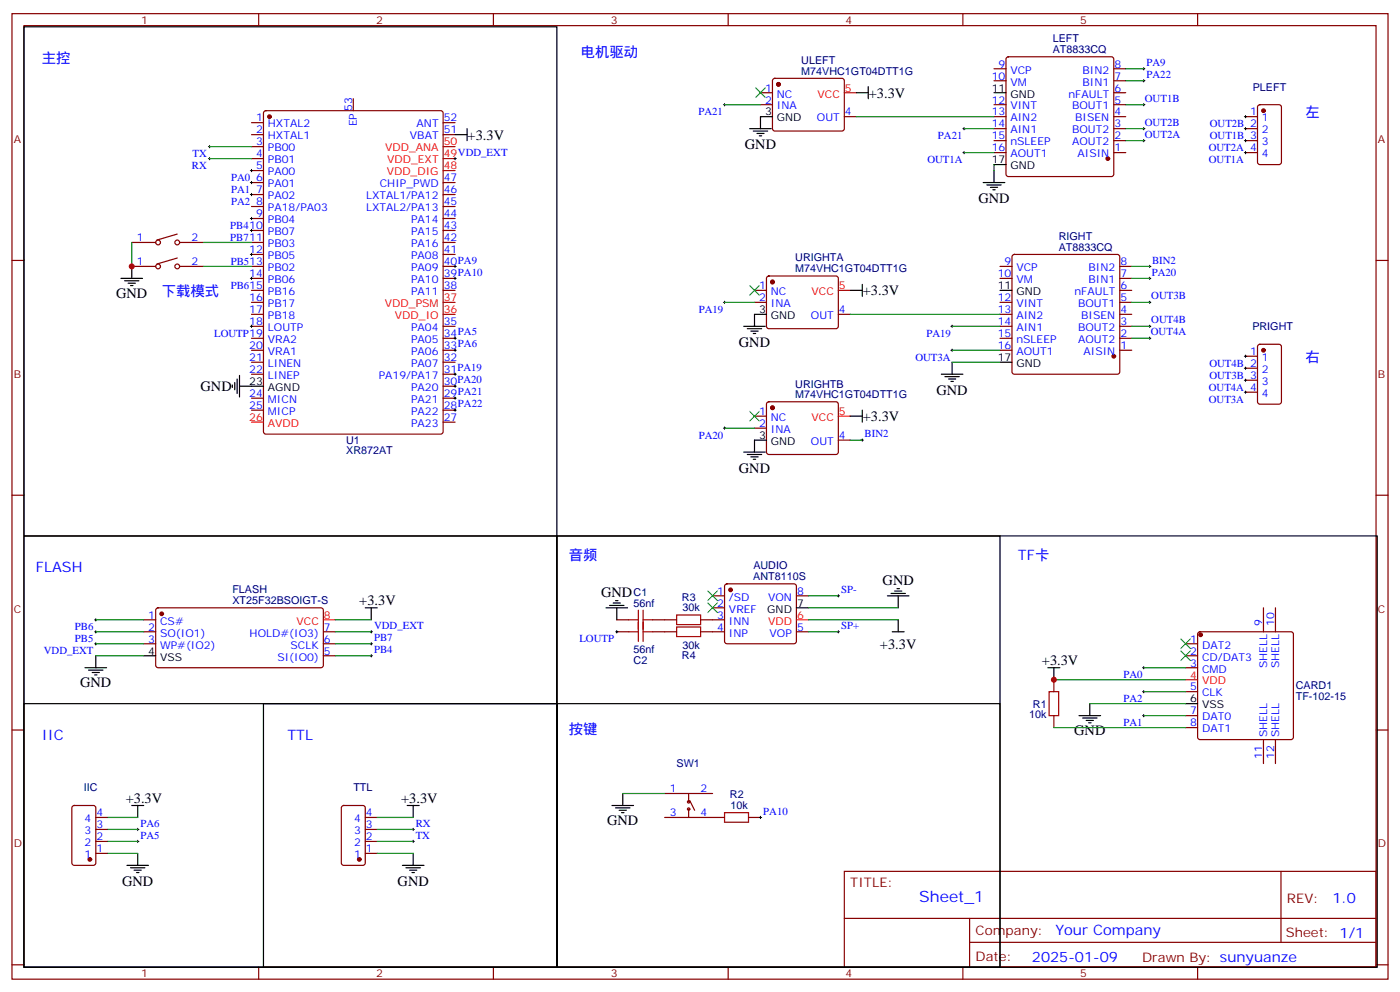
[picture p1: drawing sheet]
<svg xmlns="http://www.w3.org/2000/svg" width="412mm" height="292mm" viewBox="0 0 412 292" stroke-linecap="round" stroke-linejoin="round" font-family="sans-serif">
<g fill="none" stroke="#870000" stroke-width=".35">
<path d="M3.5 4h405.4v284.4h-405.4zM7.1 7.5h398.2v277.3h-398.2zM76.2 4v3.5M145.3 4v3.5M214.5 4v3.5M283.6 4v3.5M296.6 16.9l.4-.2h30.4l.5 .2 .2 .5v33.9l-.3 .5-.4 .2h-30.4l-.5-.2-.2-.5v-33.9zM352.8 4v3.5M74.1 36.1h3.5M74.1 39.7h3.5M77.8 32.8l.5-.2h51.5l.7 .4v94.1l-.4 .7h-51.8l-.6-.4-.1-94.1zM104.1 29.1v3.5"/>
<path d="M130.5 36.1h3.6M130.5 39.7h3.6M224 30.8h3.5M224 27.3h3.5M227.8 23.3l.4-.2h19.8l.5 .2 .2 .5-.1 14.4-.6 .4-20-.1-.5-.6v-14.1zM248.7 34.4h3.5M292.8 37.9h3.5M292.8 34.4h3.5M292.8 30.8h3.5M292.8 23.8h3.5M292.8 20.2h3.5M328.1 37.9h3.5"/>
<path d="M328.1 34.4h3.5M328.1 30.8h3.5M328.1 27.3h3.5M328.1 23.8h3.5M328.1 20.2h3.5M366.9 37.9h3.5M366.9 34.4h3.5M370.7 31l.4-.2h5.7l.6 .5 .1 16.5-.5 .6-5.9 .1-.6-.5-.1-16.5zM74.1 43.2h3.5M74.1 46.7h3.5M74.1 50.2h3.5M74.1 53.8h3.5"/>
<path d="M74.1 57.3h3.5M130.5 53.8h3.6M130.5 57.3h3.6M292.8 44.9h3.5M292.8 41.4h3.5M328.1 44.9h3.5M328.1 41.4h3.5M366.9 44.9h3.5M366.9 41.4h3.5M3.5 76.7h3.6M38.8 71.4h7.1M38.8 78.5h7.1"/>
<path d="M52.2 68.9l-6 1.8M52.2 76l-6 1.8M52.9 71.4h7.1M52.9 78.5h7.1M74.1 60.8h3.5M74.1 64.3h3.5M74.1 67.9h3.5M74.1 71.4h3.5M74.1 74.9h3.5M74.1 78.5h3.5M130.5 60.8h3.6M130.5 64.3h3.6"/>
<path d="M130.5 67.9h3.6M130.5 71.4h3.6M130.5 74.9h3.6M130.5 78.5h3.6M294.6 78.5h3.5M298.3 75.1l.5-.2h30.3l.5 .2 .2 .5v33.9l-.2 .5-.5 .2h-30.3l-.5-.2-.2-.5v-33.9zM329.8 78.5h3.6M405.3 76.7h3.6M74.1 82h3.5M74.1 85.5h3.5M74.1 89h3.5M74.1 92.6h3.5"/>
<path d="M74.1 96.1h3.5M74.1 99.6h3.5M130.5 82h3.6M130.5 85.5h3.6M130.5 96.1h3.6M130.5 99.6h3.6M222.2 85.5h3.6M222.2 89h3.6M226 81.5l.5-.2h19.7l.5 .2 .2 .5v14.4l-.7 .4-20-.1-.4-.6v-14.1zM246.9 92.6h3.6M294.6 82h3.5M294.6 89h3.5"/>
<path d="M294.6 92.6h3.5M294.6 96.1h3.5M294.6 99.6h3.5M329.8 82h3.6M329.8 85.5h3.6M329.8 89h3.6M329.8 92.6h3.6M329.8 96.1h3.6M329.8 99.6h3.6M74.1 103.2h3.5M74.1 106.7h3.5M74.1 110.2h3.5"/>
<path d="M74.1 117.3h3.5M130.5 103.2h3.6M130.5 106.7h3.6M130.5 110.2h3.6M130.5 117.3h3.6M130.5 113.7h3.6M226 118.5l.5-.2h19.7l.5 .2 .2 .5v14.4l-.7 .4h-20l-.4-.7v-14.1zM294.6 103.2h3.5M329.8 103.2h3.6M366.9 104.9h3.5M366.9 108.4h3.5M366.9 112h3.5"/>
<path d="M366.9 115.5h3.5M370.7 101.6l.4-.2h5.7l.6 .4 .1 16.5-.5 .7h-5.9l-.6-.4-.1-16.5zM74.1 120.8h3.5M130.5 120.8h3.6M130.5 124.3h3.6M222.2 122.6h3.6M222.2 126.1h3.6M246.9 129.6h3.6M3.5 145.8h3.6M405.3 145.8h3.6M46.1 179.2l.5-.2 48.2 .1 .4 .6v16.5l-.7 .4h-48.2l-.4-.7v-16.2zM209.9 175.5h3.5"/>
<path d="M209.9 179h3.5M213.7 172.2l.4-.3h19.8l.5 .3 .2 .4v16.3l-.2 .5-.5 .2h-19.8l-.5-.3-.2-.4v-16.3zM234.6 175.5h3.5M372.2 179v7.1M375.7 179v7.1M42.3 189.6h3.6M42.3 182.5h3.6M42.3 186.1h3.6M95.2 189.6h3.6M95.2 193.1h3.6M95.2 186.1h3.6M181.7 182.5h3.5"/>
<path d="M181.7 186.1h3.5M192.3 182.5h7M192.3 186.1h7M206.4 182.5h7M206.4 186.1h7M234.6 186.1h3.5M349.2 189.6h3.6M349.2 193.1h3.6M349.2 196.6h3.6M353 186.3l.5-.2h26.8l.5 .2 .2 .5v30.3l-.2 .5-.5 .2h-26.8l-.5-.2-.2-.5v-30.3zM3.5 215h3.6M310.4 200.2v3.5"/>
<path d="M310.4 210.7v3.6M349.2 203.7h3.6M349.2 210.7h3.6M349.2 214.3h3.6M372.2 217.8v7.1M375.7 217.8v7.1M405.3 215h3.6M21.4 237.4l.5-.2h5.6l.7 .4v16.5l-.4 .7h-5.9l-.7-.4v-16.5zM100.8 237.4l.4-.2h5.7l.6 .4 .1 16.5-.5 .7h-5.9l-.6-.4-.1-16.5zM195.8 233.7h14.1M202.8 233.7v2.4M202.8 238.3v2.4"/>
<path d="M203.2 235.8l1.4 2.8M28.2 240.7h3.5M28.2 251.3h3.5M28.2 247.8h3.5M28.2 244.3h3.5M107.6 240.7h3.5M107.6 251.3h3.5M107.6 247.8h3.5M107.6 244.3h3.5M195.8 240.7h17.6M220.5 240.7h3.5M248.7 256.6h156.6v28.2h-156.6z"/>
<path d="M377.3 256.6v20.9M248.7 270.5h156.5M285.6 277.5h119.6M285.6 270.5v14.1M3.5 284.1h3.6M76.2 284.8v3.6M145.3 284.8v3.6M214.5 284.8v3.6M283.6 284.8v3.6M352.8 284.8v3.6M405.3 284.1h3.6"/>
<circle cx="46.6" cy="78.5" r=".71"/>
<circle cx="46.6" cy="71.4" r=".71"/>
<circle cx="52.2" cy="71.4" r=".71"/>
<circle cx="52.2" cy="78.5" r=".71"/>
<circle cx="202.8" cy="236.1" r=".35"/>
<circle cx="202.8" cy="238.3" r=".35"/>
</g>
<g fill="#870000" stroke="#870000" stroke-width=".35">
<circle cx="79.4" cy="34.4" r=".53"/>
<circle cx="326.3" cy="46.7" r=".53"/>
<circle cx="328.1" cy="104.9" r=".53"/>
<circle cx="353.7" cy="186.9" r=".53"/>
<circle cx="215.2" cy="173.7" r=".53"/>
<circle cx="47.6" cy="180.8" r=".53"/>
<circle cx="229.3" cy="24.8" r=".53"/>
<circle cx="227.5" cy="83" r=".53"/>
<circle cx="227.5" cy="120.1" r=".53"/>
<circle cx="26.5" cy="253.1" r=".53"/>
<circle cx="105.8" cy="253.1" r=".53"/>
<circle cx="372.2" cy="32.6" r=".53"/>
<circle cx="372.2" cy="103.2" r=".53"/>
</g>
<g fill="none" stroke="#000" stroke-width=".35">
<path d="M7.1 7.9h156.9v149.9h-156.9zM134.1 39.7h3.5M137.6 37.9v3.5M220.8 37.9h6.4M221.9 38.6h4.2M223 39.3h2.1M227.5 34.4h-3.5v3.5M252.2 27.3h3.6M255.8 25.5v3.6M292.8 27.3h3.5M223.7 40h.7M289.6 53.8h6.4"/>
<path d="M290.7 54.5h4.2M291.7 55.2h2.2M292.5 55.9h.7M292.8 48.5h3.5M292.8 50.2v3.6M38.8 78.5v3.5M35.6 82h6.4M36.7 82.7h4.2M37.7 83.4h2.2M38.5 84.1h.7M219.1 96.1h6.3M220.1 96.8h4.3"/>
<path d="M221.2 97.5h2.1M221.9 98.2h.7M225.8 92.6h-3.6v3.5M250.5 85.5h3.5M254 83.7v3.6M294.6 85.5h3.5M68.4 113.4v.7M69.1 112.7v2.1M69.8 111.6v4.3M70.6 113.7h7M70.6 110.6v6.3M277.3 110.2h6.3"/>
<path d="M278.3 110.9h4.3M279.4 111.6h2.1M280.1 112.3h.7M280.5 106.7v3.5M294.6 106.7h3.5M219.1 133.1h6.3M220.1 133.8h4.3M221.2 134.5h2.1M221.9 135.3h.7M225.8 129.6h-3.6v3.5M250.5 122.6h3.5M254 120.8v3.5"/>
<path d="M7.1 157.8h156.9v127h-156.9zM164 157.8h241.7v127h-241.7zM164 157.8h130.6v127h-130.6zM107.6 179h3.5M109.4 179v3.5M178.5 179h6.4M179.6 178.3h4.2M180.6 177.6h2.1M181.3 176.9h.7M181.7 179v3.5M234.6 179h3.5M261.4 175.5h6.4"/>
<path d="M262.5 174.8h4.2M263.5 174.1h2.1M264.2 173.4h.7M264.6 175.5v3.5M25 196.6h6.4M26.1 197.3h4.2M27.2 198h2.1M27.9 198.8h.7M28.2 193.1v3.5M42.3 193.1h3.6M262.8 186.1h3.5M264.6 182.5v3.6"/>
<path d="M308.7 196.6h3.5M310.4 196.6v3.6M7.1 207.2h156.9v77.6h-156.9zM77.6 207.2h86.4v77.6h-86.4zM164 207.2h130.6v77.6h-130.6zM317.9 210.7h6.3M318.9 211.5h4.2M320 212.2h2.1M320.7 212.9h.7M321 207.2v3.5M349.2 207.2h3.6M38.8 237.2h3.5"/>
<path d="M40.6 237.2v3.5M119.9 237.2h3.6M121.7 237.2v3.5M180.3 237.2h6.3M181.3 237.9h4.3M182.4 238.6h2.1M183.1 239.3h.7M183.4 233.7v3.5M37.4 254.8h6.3M38.5 255.6h4.2M39.5 256.3h2.1M40.2 257h.7"/>
<path d="M40.6 251.3v3.5M118.5 254.8h6.4M119.6 255.6h4.2M120.6 256.3h2.2M121.4 257h.7M121.7 251.3v3.5"/>
</g>
<path d="M248.7 27.3h3.5M130.5 50.2h3.6M130.5 46.7h3.6M130.5 43.2h3.6M130.5 92.6h3.6M130.5 89h3.6M246.9 85.5h3.6M74.1 124.3h3.5M246.9 122.6h3.6M95.2 182.5h3.6M234.6 182.5h3.5M349.2 200.2h3.6" fill="none" stroke="#f00" stroke-width=".35"/>
<g fill="none" stroke="#000" stroke-width=".29">
<path d="M336.9 19.9v.7M213.1 30.8h.7M213.4 30.5v.7M283.6 37.9h.7M284 37.5v.7M336.5 30.8h.8M336.5 37.9h.8M336.5 23.8h.8M336.5 20.2h.8M336.9 23.4v.7M336.9 30.5v.7M336.9 37.5v.7"/>
<path d="M366.5 37.9h.7M366.5 34.4h.7M366.9 34v.7M366.9 37.5v.7M61.4 43.2h.7M61.4 46.7h.7M61.7 42.8v.7M61.7 46.4v.7M73.7 50.2h.7M73.7 53.8h.7M73.7 57.3h.7M74.1 49.9v.7"/>
<path d="M74.1 53.4v.7M74.1 56.9v.7M133.7 46.7h.7M134.1 46.4v.7M283.6 44.9h.7M284 44.6v.7M336.5 41.4h.8M336.9 41.1v.7M366.5 44.9h.7M366.5 41.4h.7M366.9 41.1v.7M366.9 44.6v.7"/>
<path d="M73.7 74.9h.7M73.7 67.9h.7M73.7 64.3h.7M74.1 64v.7M74.1 67.5v.7M74.1 74.6v.7M133.7 78.5h.7M134.1 78.1v.7M338.3 78.5h.7M338.7 78.1v.7M73.7 96.1h.7M73.7 82h.7"/>
<path d="M74.1 81.6v.7M74.1 95.7v.7M133.7 82h.7M133.7 99.6h.7M134.1 81.6v.7M134.1 99.3v.7M213.1 89h.7M213.4 88.7v.7M280.1 96.1h.7M280.5 95.7v.7M338.3 89h.7M338.3 96.1h.7"/>
<path d="M338.3 82h.7M338.3 99.6h.7M338.7 81.6v.7M338.7 88.7v.7M338.7 95.7v.7M338.7 99.3v.7M133.7 103.2h.7M133.7 110.2h.7M133.7 113.7h.7M133.7 117.3h.7M134.1 102.8v.7M134.1 109.9v.7"/>
<path d="M134.1 113.4v.7M134.1 116.9v.7M280.1 103.2h.7M280.5 102.8v.7M366.5 115.5h.7M366.5 112h.7M366.5 108.4h.7M366.5 104.9h.7M366.9 104.6v.7M366.9 108.1v.7M366.9 111.6v.7M366.9 115.1v.8"/>
<path d="M133.7 120.8h.7M134.1 120.4v.7M213.1 126.1h.7M213.4 125.7v.7M253.6 129.6h.8M254 129.3v.7M246.6 175.5h.7M246.9 175.1v.7M27.9 182.5h.7M27.9 186.1h.7M27.9 189.6h.7M28.2 182.2v.7"/>
<path d="M28.2 185.7v.7M28.2 189.2v.7M109 186.1h.7M109 189.6h.7M109 193.1h.7M109.4 185.7v.7M109.4 189.2v.7M109.4 192.8v.7M181.3 186.1h.7M181.7 185.7v.7M246.6 186.1h.7M246.9 185.7v.7"/>
<path d="M336.5 196.6h.8M336.9 196.3v.7M336.5 203.7h.8M336.5 210.7h.8M336.9 203.3v.7M336.9 210.4v.7M40.2 247.8h.7M40.2 244.3h.7M40.6 243.9v.7M40.6 247.4v.7M121.4 247.8h.7M121.4 244.3h.7"/>
<path d="M121.7 243.9v.7M121.7 247.4v.7M223.7 240.7h.7M224 240.4v.7"/>
</g>
<g fill="none" stroke="#008700" stroke-width=".35">
<path d="M213.4 30.8h10.6M252.2 34.4h40.6M284 37.9h8.8M331.6 30.8h5.3M331.6 37.9h5.3M331.6 23.8h5.3M331.6 20.2h5.3M61.7 43.2h12.4M61.7 46.7h12.4M284 44.9h8.8M292.8 48.5v1.7M331.6 41.4h5.3"/>
<path d="M38.8 71.4v7.1M60 78.5h14.1M60 71.4h14.1M333.4 78.5h5.3M213.4 89h8.8M250.5 92.6h44.1M280.5 96.1h14.1M333.4 89h5.3M333.4 96.1h5.3M333.4 82h5.3M333.4 99.6h5.3M280.5 106.7h14.1"/>
<path d="M280.5 103.2h14.1M213.4 126.1h8.8M250.5 129.6h3.5M238.1 175.5h8.8M238.1 179h26.5M28.2 182.5h14.1M28.2 186.1h14.1M28.2 189.6h14.1M28.2 193.1h14.1M98.8 182.5h10.6M98.8 186.1h10.6M98.8 189.6h10.6"/>
<path d="M98.8 193.1h10.6M238.1 182.5h26.5M238.1 186.1h8.8M336.9 196.6h12.3M310.4 200.2h38.8M310.4 214.3h38.8M321 207.2h28.2M336.9 203.7h12.3M336.9 210.7h12.3M183.4 233.7h12.4M31.7 251.3h8.9M31.7 247.8h8.9"/>
<path d="M31.7 244.3h8.9M31.7 240.7h8.9M111.1 251.3h10.6M111.1 247.8h10.6M111.1 244.3h10.6M111.1 240.7h10.6"/>
</g>
<g fill="none" stroke="#3c3" stroke-width=".35">
<path d="M222.6 25.9l2.8 2.8M225.4 25.9l-2.8 2.8M220.8 84.1l2.9 2.8M223.7 84.1l-2.9 2.8M220.8 121.1l2.9 2.9M223.7 121.1l-2.9 2.9M208.5 174.1l2.8 2.8M208.5 177.6l2.8 2.8M211.3 174.1l-2.8 2.8M211.3 177.6l-2.8 2.8M347.8 188.2l2.9 2.8M347.8 191.7l2.9 2.8"/>
<path d="M350.7 188.2l-2.9 2.8M350.7 191.7l-2.9 2.8"/>
</g>
<path d="M188 179.7v9.2M189.4 179.7v9.2M185.2 182.5h2.8M185.2 186.1h2.8M189.4 182.5h2.9M189.4 186.1h2.9M199.3 181.1h7.1v2.8h-7.1zM199.3 184.6h7.1v2.9h-7.1zM309 203.7h2.9v7h-2.9zM213.4 239.3h7.1v2.8h-7.1z" fill="none" stroke="#a10000" stroke-width=".35"/>
<g fill="#c00">
<circle cx="310.4" cy="200.2" r=".88"/>
<circle cx="38.8" cy="78.5" r=".88"/>
</g>
<text font-size="4.6" fill="#00f" x="270.8" y="265.6">Sheet_1</text>
<g font-size="4.2" fill="#00f">
<text x="171.1" y="16.7">电机驱动</text>
<text x="12.3" y="18.5">主控</text>
<text x="384.5" y="34.4">左</text>
<text x="47.6" y="87.3">下载模式</text>
<text x="384.5" y="106.7">右</text>
<text x="167.6" y="164.9">音频</text>
<text x="299.9" y="164.9">TF卡</text>
<text x="10.6" y="168.4">FLASH</text>
<text x="12.3" y="217.8">IIC</text>
<text x="84.7" y="217.8">TTL</text>
<text x="167.6" y="216">按键</text>
<text x="392.5" y="265.9">1.0</text>
<text x="310.9" y="275.4">Your Company</text>
<text x="304" y="283.2">2025-01-09</text>
</g>
<g font-size="4.2">
<text x="255.9" y="28.7">+3.3V</text>
<text x="137.8" y="41.1">+3.3V</text>
<text x="219.4" y="44">GND</text>
<text x="288.2" y="59.8">GND</text>
<text x="34.2" y="87.6">GND</text>
<text x="254.2" y="86.9">+3.3V</text>
<text x="217.7" y="102.2">GND</text>
<text x="59.1" y="115.2">GND</text>
<text x="275.9" y="116.3">GND</text>
<text x="254.2" y="124">+3.3V</text>
<text x="217.7" y="139.2">GND</text>
<text x="260" y="172.3">GND</text>
<text x="105.8" y="178.3">+3.3V</text>
<text x="177.1" y="175.8">GND</text>
<text x="259.2" y="191">+3.3V</text>
<text x="306.9" y="195.9">+3.3V</text>
<text x="23.6" y="202.3">GND</text>
<text x="316.4" y="216.4">GND</text>
<text x="37" y="236.5">+3.3V</text>
<text x="118.2" y="236.5">+3.3V</text>
<text x="178.9" y="242.9">GND</text>
<text x="36" y="260.9">GND</text>
<text x="117.1" y="260.9">GND</text>
</g>
<g font-size="3.9" fill="#800">
<text x="250.5" y="261.2">TITLE:</text>
<text x="379.1" y="265.9">REV:</text>
<text x="287.4" y="275.4">Company:</text>
<text x="378.7" y="276">Sheet: 1/1</text>
<text x="287.4" y="283.1">Date:</text>
<text x="336.4" y="283.2">Drawn By: sunyuanze</text>
</g>
<g font-size="3.2" fill="#800">
<text x="41.6" y="7">1</text>
<text x="110.8" y="7">2</text>
<text x="179.9" y="7">3</text>
<text x="249.1" y="7">4</text>
<text x="318.2" y="7">5</text>
<text x="4.1" y="42.1">A</text>
<text x="405.9" y="42.1">A</text>
<text x="4.1" y="111.3">B</text>
<text x="405.9" y="111.3">B</text>
<text x="4.1" y="180.4">C</text>
<text x="405.9" y="180.4">C</text>
<text x="4.1" y="249.6">D</text>
<text x="405.9" y="249.6">D</text>
<text x="41.6" y="287.8">1</text>
<text x="110.8" y="287.8">2</text>
<text x="179.9" y="287.8">3</text>
<text x="249.1" y="287.8">4</text>
<text x="318.2" y="287.8">5</text>
</g>
<g font-size="3.2" fill="#000080">
<text x="310.1" y="15.7">AT8833CQ</text>
<text x="310.1" y="12.4">LEFT</text>
<text x="236" y="22">M74VHC1GT04DTT1G</text>
<text x="236" y="18.8">ULEFT</text>
<text x="369" y="26.7">PLEFT</text>
<text x="311.9" y="70.7">RIGHT</text>
<text x="234.3" y="77">URIGHTA</text>
<text x="311.9" y="73.9">AT8833CQ</text>
<text x="234.3" y="80.2">M74VHC1GT04DTT1G</text>
<text x="368.9" y="97.2">PRIGHT</text>
<text x="234.3" y="117.3">M74VHC1GT04DTT1G</text>
<text x="234.3" y="114.1">URIGHTB</text>
<text x="102" y="130.7">U1</text>
<text x="102" y="133.8">XR872AT</text>
<text x="221.9" y="167.7">AUDIO</text>
<text x="221.9" y="170.9">ANT8110S</text>
<text x="68.4" y="177.9">XT25F32BSOIGT-S</text>
<text x="68.5" y="174.8">FLASH</text>
<text x="186.6" y="178.6">56nf</text>
<text x="186.6" y="175.4">C1</text>
<text x="200.9" y="176.9">R3</text>
<text x="201.1" y="180.1">30k</text>
<text x="201" y="191">30k</text>
<text x="186.6" y="192.4">56nf</text>
<text x="186.6" y="195.6">C2</text>
<text x="200.9" y="194.2">R4</text>
<text x="381.7" y="203">CARD1</text>
<text x="304.3" y="208.4">R1</text>
<text x="381.7" y="206.2">TF-102-15</text>
<text x="303.2" y="211.5">10k</text>
<text x="199.3" y="225.8">SW1</text>
<text x="24.7" y="233">IIC</text>
<text x="104.1" y="233">TTL</text>
<text x="215" y="235">R2</text>
<text x="215.2" y="238.3">10k</text>
</g>
<g font-size="3.2" fill="#00f">
<text x="292.1" y="23.4">10</text>
<text x="294.1" y="19.9">9</text>
<text x="297.6" y="21.7">VCP</text>
<text x="318.9" y="21.7">BIN2</text>
<text x="328.3" y="23.4">7</text>
<text x="328.3" y="19.9">8</text>
<text x="337.7" y="22.9">PA22</text>
<text x="337.7" y="19.4">PA9</text>
<text x="225.3" y="27">1</text>
<text x="228.8" y="28.7">NC</text>
<text x="297.6" y="25.2">VM</text>
<text x="314.7" y="28.7">nFAULT</text>
<text x="318.9" y="25.2">BIN1</text>
<text x="328.3" y="27">6</text>
<text x="337.2" y="30">OUT1B</text>
<text x="75.4" y="35.8">1</text>
<text x="103.7" y="32.6" transform="rotate(-90 103.7 32.6)">53</text>
<text x="130.7" y="35.8">52</text>
<text x="205.7" y="34">PA21</text>
<text x="225.3" y="30.5">2</text>
<text x="228.8" y="32.2">INA</text>
<text x="240.6" y="35.8">OUT</text>
<text x="248.9" y="34">4</text>
<text x="292.1" y="30.5">12</text>
<text x="292.1" y="34">13</text>
<text x="297.6" y="32.2">VINT</text>
<text x="297.6" y="35.8">AIN2</text>
<text x="315.8" y="32.2">BOUT1</text>
<text x="316.7" y="35.8">BISEN</text>
<text x="328.3" y="34">4</text>
<text x="328.3" y="30.5">5</text>
<text x="368.2" y="34">1</text>
<text x="371.7" y="35.8">1</text>
<text x="75.4" y="39.3">2</text>
<text x="78.9" y="37.5">HXTAL2</text>
<text x="78.9" y="41.1">HXTAL1</text>
<text x="105.1" y="37.2" transform="rotate(-90 105.1 37.2)">EP</text>
<text x="120.8" y="41.1">VBAT</text>
<text x="122.7" y="37.5">ANT</text>
<text x="130.7" y="39.3">51</text>
<text x="276.3" y="41">PA21</text>
<text x="292.1" y="37.5">14</text>
<text x="292.1" y="41.1">15</text>
<text x="297.6" y="39.3">AIN1</text>
<text x="315.8" y="39.3">BOUT2</text>
<text x="328.3" y="41.1">2</text>
<text x="328.3" y="37.5">3</text>
<text x="337.2" y="40.5">OUT2A</text>
<text x="337.2" y="37">OUT2B</text>
<text x="356.4" y="41">OUT1B 3</text>
<text x="356.4" y="37.5">OUT2B 2</text>
<text x="371.7" y="39.3">2</text>
<text x="56.7" y="46.3">TX</text>
<text x="75.4" y="42.8">3</text>
<text x="75.4" y="46.4">4</text>
<text x="78.9" y="44.6">PB00</text>
<text x="292.1" y="44.6">16</text>
<text x="297.6" y="42.8">nSLEEP</text>
<text x="297.6" y="46.4">AOUT1</text>
<text x="315.8" y="42.8">AOUT2</text>
<text x="317.4" y="46.4">AISIN</text>
<text x="328.3" y="44.6">1</text>
<text x="356.1" y="44.5">OUT2A 4</text>
<text x="371.7" y="42.8">3</text>
<text x="371.7" y="46.4">4</text>
<text x="56.5" y="49.9">RX</text>
<text x="68.1" y="53.3">PA0</text>
<text x="75.4" y="49.9">5</text>
<text x="75.4" y="53.4">6</text>
<text x="78.9" y="48.1">PB01</text>
<text x="78.9" y="51.6">PA00</text>
<text x="130.7" y="53.4">47</text>
<text x="273.2" y="48">OUT1A</text>
<text x="356.1" y="48">OUT1A</text>
<text x="68.1" y="56.8">PA1</text>
<text x="75.4" y="56.9">7</text>
<text x="78.9" y="55.2">PA01</text>
<text x="78.9" y="58.7">PA02</text>
<text x="107.8" y="58.7">LXTAL1/PA12</text>
<text x="111.9" y="55.2">CHIP_PWD</text>
<text x="130.7" y="56.9">46</text>
<text x="68.1" y="60.3">PA2</text>
<text x="75.4" y="60.5">8</text>
<text x="75.4" y="64">9</text>
<text x="78.9" y="62.2">PA18/PA03</text>
<text x="78.9" y="65.8">PB04</text>
<text x="107.8" y="62.2">LXTAL2/PA13</text>
<text x="121.1" y="65.8">PA14</text>
<text x="130.7" y="64">44</text>
<text x="130.7" y="60.5">45</text>
<text x="40.3" y="71">1</text>
<text x="56.4" y="71">2</text>
<text x="67.8" y="70.9">PB711</text>
<text x="67.8" y="67.4">PB410</text>
<text x="78.9" y="69.3">PB07</text>
<text x="121.1" y="69.3">PA15</text>
<text x="130.7" y="71">42</text>
<text x="130.7" y="67.5">43</text>
<text x="73.4" y="74.6">12</text>
<text x="78.9" y="72.8">PB03</text>
<text x="78.9" y="76.3">PB05</text>
<text x="121.1" y="76.3">PA08</text>
<text x="121.1" y="72.8">PA16</text>
<text x="130.7" y="74.6">41</text>
<text x="339.4" y="77.6">BIN2</text>
<text x="40.3" y="78.1">1</text>
<text x="56.4" y="78.1">2</text>
<text x="68" y="78">PB513</text>
<text x="73.4" y="81.6">14</text>
<text x="78.9" y="79.9">PB02</text>
<text x="78.9" y="83.4">PB06</text>
<text x="121.1" y="83.4">PA10</text>
<text x="121.1" y="79.9">PA09</text>
<text x="130.7" y="81.6">39PA10</text>
<text x="130.7" y="78.1">40PA9</text>
<text x="293.9" y="81.6">10</text>
<text x="295.9" y="78.1">9</text>
<text x="299.4" y="79.9">VCP</text>
<text x="299.4" y="83.4">VM</text>
<text x="320.6" y="83.4">BIN1</text>
<text x="320.6" y="79.9">BIN2</text>
<text x="330" y="81.6">7</text>
<text x="330" y="78.1">8</text>
<text x="339.2" y="81.2">PA20</text>
<text x="68" y="85.1">PB615</text>
<text x="73.4" y="88.7">16</text>
<text x="78.9" y="86.9">PB16</text>
<text x="121.1" y="86.9">PA11</text>
<text x="130.7" y="85.2">38</text>
<text x="223.6" y="85.2">1</text>
<text x="223.6" y="88.7">2</text>
<text x="227.1" y="86.9">NC</text>
<text x="293.9" y="88.7">12</text>
<text x="316.5" y="86.9">nFAULT</text>
<text x="330" y="88.7">5</text>
<text x="330" y="85.2">6</text>
<text x="339.1" y="88.2">OUT3B</text>
<text x="73.4" y="92.2">17</text>
<text x="73.4" y="95.7">18</text>
<text x="78.9" y="90.5">PB17</text>
<text x="78.9" y="94">PB18</text>
<text x="130.7" y="95.7">35</text>
<text x="205.8" y="92.2">PA19</text>
<text x="227.1" y="90.5">INA</text>
<text x="238.9" y="94">OUT</text>
<text x="247.1" y="92.2">4</text>
<text x="293.9" y="92.2">13</text>
<text x="293.9" y="95.7">14</text>
<text x="299.4" y="90.5">VINT</text>
<text x="299.4" y="94">AIN2</text>
<text x="317.6" y="90.5">BOUT1</text>
<text x="318.5" y="94">BISEN</text>
<text x="330" y="95.7">3</text>
<text x="330" y="92.2">4</text>
<text x="339.1" y="95.2">OUT4B</text>
<text x="63.1" y="99.2">LOUTP19</text>
<text x="78.9" y="97.5">LOUTP</text>
<text x="78.9" y="101">VRA2</text>
<text x="121.1" y="101">PA05</text>
<text x="121.1" y="97.5">PA04</text>
<text x="130.7" y="99.3">34PA5</text>
<text x="272.9" y="99.2">PA19</text>
<text x="293.9" y="99.3">15</text>
<text x="299.4" y="97.5">AIN1</text>
<text x="299.4" y="101">nSLEEP</text>
<text x="317.6" y="97.5">BOUT2</text>
<text x="317.6" y="101">AOUT2</text>
<text x="330" y="99.3">2</text>
<text x="339" y="98.7">OUT4A</text>
<text x="73.4" y="102.8">20</text>
<text x="73.4" y="106.3">21</text>
<text x="78.9" y="104.6">VRA1</text>
<text x="121.1" y="104.6">PA06</text>
<text x="130.7" y="106.3">32</text>
<text x="130.7" y="102.8">33PA6</text>
<text x="269.6" y="106.2">OUT3A</text>
<text x="293.9" y="102.8">16</text>
<text x="299.4" y="104.6">AOUT1</text>
<text x="319.2" y="104.6">AISIN</text>
<text x="330" y="102.8">1</text>
<text x="368.2" y="104.6">1</text>
<text x="371.7" y="106.3">1</text>
<text x="73.4" y="109.9">22</text>
<text x="78.9" y="108.1">LINEN</text>
<text x="78.9" y="111.6">LINEP</text>
<text x="111.6" y="111.6">PA19/PA17</text>
<text x="121.1" y="108.1">PA07</text>
<text x="130.7" y="113.4">30PA20</text>
<text x="130.7" y="109.9">31PA19</text>
<text x="356.3" y="111.5">OUT3B 3</text>
<text x="356.3" y="108">OUT4B 2</text>
<text x="371.7" y="109.9">2</text>
<text x="371.7" y="113.4">3</text>
<text x="73.4" y="116.9">24</text>
<text x="78.9" y="118.7">MICN</text>
<text x="121.1" y="118.7">PA21</text>
<text x="121.1" y="115.1">PA20</text>
<text x="130.7" y="116.9">29PA21</text>
<text x="356.1" y="118.6">OUT3A</text>
<text x="356.1" y="115.1">OUT4A 4</text>
<text x="371.7" y="116.9">4</text>
<text x="73.4" y="120.4">25</text>
<text x="78.9" y="122.2">MICP</text>
<text x="121.1" y="125.7">PA23</text>
<text x="121.1" y="122.2">PA22</text>
<text x="130.7" y="124">27</text>
<text x="130.7" y="120.4">28PA22</text>
<text x="223.6" y="122.2">1</text>
<text x="223.6" y="125.7">2</text>
<text x="227.1" y="124">NC</text>
<text x="205.8" y="129.2">PA20</text>
<text x="227.1" y="127.5">INA</text>
<text x="238.9" y="131">OUT</text>
<text x="247.1" y="129.3">4</text>
<text x="254.7" y="128.8">BIN2</text>
<text x="211.2" y="175.1">1</text>
<text x="211.2" y="178.6">2</text>
<text x="214.7" y="176.9">/SD</text>
<text x="226.3" y="176.9">VON</text>
<text x="234.8" y="175.1">8</text>
<text x="247.8" y="174.7">SP-</text>
<text x="22.1" y="185.6">PB6</text>
<text x="43.7" y="182.2">1</text>
<text x="43.7" y="185.7">2</text>
<text x="47.2" y="183.9">CS#</text>
<text x="95.4" y="185.7">7</text>
<text x="110.2" y="185.2">VDD_EXT</text>
<text x="211.2" y="182.2">3</text>
<text x="211.2" y="185.7">4</text>
<text x="214.7" y="180.4">VREF</text>
<text x="214.7" y="183.9">INN</text>
<text x="234.8" y="185.7">5</text>
<text x="247.8" y="185.3">SP+</text>
<text x="371.8" y="184.3" transform="rotate(-90 371.8 184.3)">9</text>
<text x="375.4" y="184.3" transform="rotate(-90 375.4 184.3)">10</text>
<text x="22.1" y="189.2">PB5</text>
<text x="43.7" y="189.2">3</text>
<text x="47.2" y="187.5">SO(IO1)</text>
<text x="47.2" y="191">WP#(IO2)</text>
<text x="73.5" y="187.5">HOLD#(IO3)</text>
<text x="85.6" y="191">SCLK</text>
<text x="95.4" y="189.2">6</text>
<text x="110.2" y="188.8">PB7</text>
<text x="170.7" y="189.1">LOUTP</text>
<text x="214.7" y="187.5">INP</text>
<text x="226.7" y="187.5">VOP</text>
<text x="350.6" y="189.2">1</text>
<text x="354.1" y="191">DAT2</text>
<text x="12.9" y="192.7">VDD_EXT</text>
<text x="81.7" y="194.5">SI(IO0)</text>
<text x="95.4" y="192.8">5</text>
<text x="110.2" y="192.3">PB4</text>
<text x="350.6" y="192.8">2</text>
<text x="350.6" y="196.3">3</text>
<text x="354.1" y="194.5">CD/DAT3</text>
<text x="373.2" y="196.8" transform="rotate(-90 373.2 196.8)">SHELL</text>
<text x="376.8" y="196.8" transform="rotate(-90 376.8 196.8)">SHELL</text>
<text x="330.9" y="199.7">PA0</text>
<text x="350.6" y="203.3">5</text>
<text x="354.1" y="198">CMD</text>
<text x="330.9" y="206.7">PA2</text>
<text x="354.1" y="205.1">CLK</text>
<text x="330.9" y="213.8">PA1</text>
<text x="350.6" y="210.4">7</text>
<text x="350.6" y="213.9">8</text>
<text x="354.1" y="212.2">DAT0</text>
<text x="354.1" y="215.7">DAT1</text>
<text x="373.2" y="217.1" transform="rotate(-90 373.2 217.1)">SHELL</text>
<text x="376.8" y="217.1" transform="rotate(-90 376.8 217.1)">SHELL</text>
<text x="371.8" y="223.6" transform="rotate(-90 371.8 223.6)">11</text>
<text x="375.4" y="223.6" transform="rotate(-90 375.4 223.6)">12</text>
<text x="197.3" y="233.3">1</text>
<text x="206.4" y="233.3">2</text>
<text x="224.8" y="239.9">PA10</text>
<text x="24.9" y="245.7">3</text>
<text x="24.9" y="242.1">4</text>
<text x="28.4" y="243.9">3</text>
<text x="28.4" y="240.4">4</text>
<text x="41.4" y="243.4">PA6</text>
<text x="104.3" y="245.7">3</text>
<text x="104.3" y="242.1">4</text>
<text x="107.8" y="243.9">3</text>
<text x="107.8" y="240.4">4</text>
<text x="122.4" y="243.4">RX</text>
<text x="197.3" y="240.4">3</text>
<text x="206.4" y="240.4">4</text>
<text x="24.9" y="249.2">2</text>
<text x="28.4" y="251">1</text>
<text x="28.4" y="247.4">2</text>
<text x="41.4" y="246.9">PA5</text>
<text x="104.3" y="249.2">2</text>
<text x="107.8" y="251">1</text>
<text x="107.8" y="247.4">2</text>
<text x="122.4" y="246.9">TX</text>
<text x="24.9" y="252.7">1</text>
<text x="104.3" y="252.7">1</text>
</g>
<g font-size="3.2" fill="#f00">
<text x="240.8" y="28.7">VCC</text>
<text x="248.9" y="27">5</text>
<text x="113.4" y="44.6">VDD_ANA</text>
<text x="130.7" y="46.4">49VDD_EXT</text>
<text x="130.7" y="42.8">50</text>
<text x="113.9" y="51.6">VDD_DIG</text>
<text x="114" y="48.1">VDD_EXT</text>
<text x="130.7" y="49.9">48</text>
<text x="130.7" y="88.7">37</text>
<text x="239" y="86.9">VCC</text>
<text x="247.1" y="85.2">5</text>
<text x="113.4" y="90.5">VDD_PSM</text>
<text x="116.3" y="94">VDD_IO</text>
<text x="130.7" y="92.2">36</text>
<text x="73.4" y="124">26</text>
<text x="78.9" y="125.7">AVDD</text>
<text x="239" y="124">VCC</text>
<text x="247.1" y="122.2">5</text>
<text x="87.3" y="183.9">VCC</text>
<text x="95.4" y="182.2">8</text>
<text x="226.2" y="183.9">VDD</text>
<text x="234.8" y="182.2">6</text>
<text x="350.6" y="199.8">4</text>
<text x="354.1" y="201.6">VDD</text>
</g>
<g font-size="3.2">
<text x="292.1" y="27">11</text>
<text x="297.6" y="28.7">GND</text>
<text x="225.3" y="34">3</text>
<text x="228.8" y="35.8">GND</text>
<text x="292.1" y="48.1">17</text>
<text x="297.6" y="49.9">GND</text>
<text x="293.9" y="85.2">11</text>
<text x="299.4" y="86.9">GND</text>
<text x="223.6" y="92.2">3</text>
<text x="227.1" y="94">GND</text>
<text x="293.9" y="106.3">17</text>
<text x="73.4" y="113.4">23</text>
<text x="299.4" y="108.1">GND</text>
<text x="78.9" y="115.1">AGND</text>
<text x="223.6" y="129.3">3</text>
<text x="227.1" y="131">GND</text>
<text x="234.8" y="178.6">7</text>
<text x="226" y="180.4">GND</text>
<text x="43.7" y="192.8">4</text>
<text x="47.2" y="194.5">VSS</text>
<text x="350.6" y="206.9">6</text>
<text x="354.1" y="208.6">VSS</text>
</g>
</svg>
